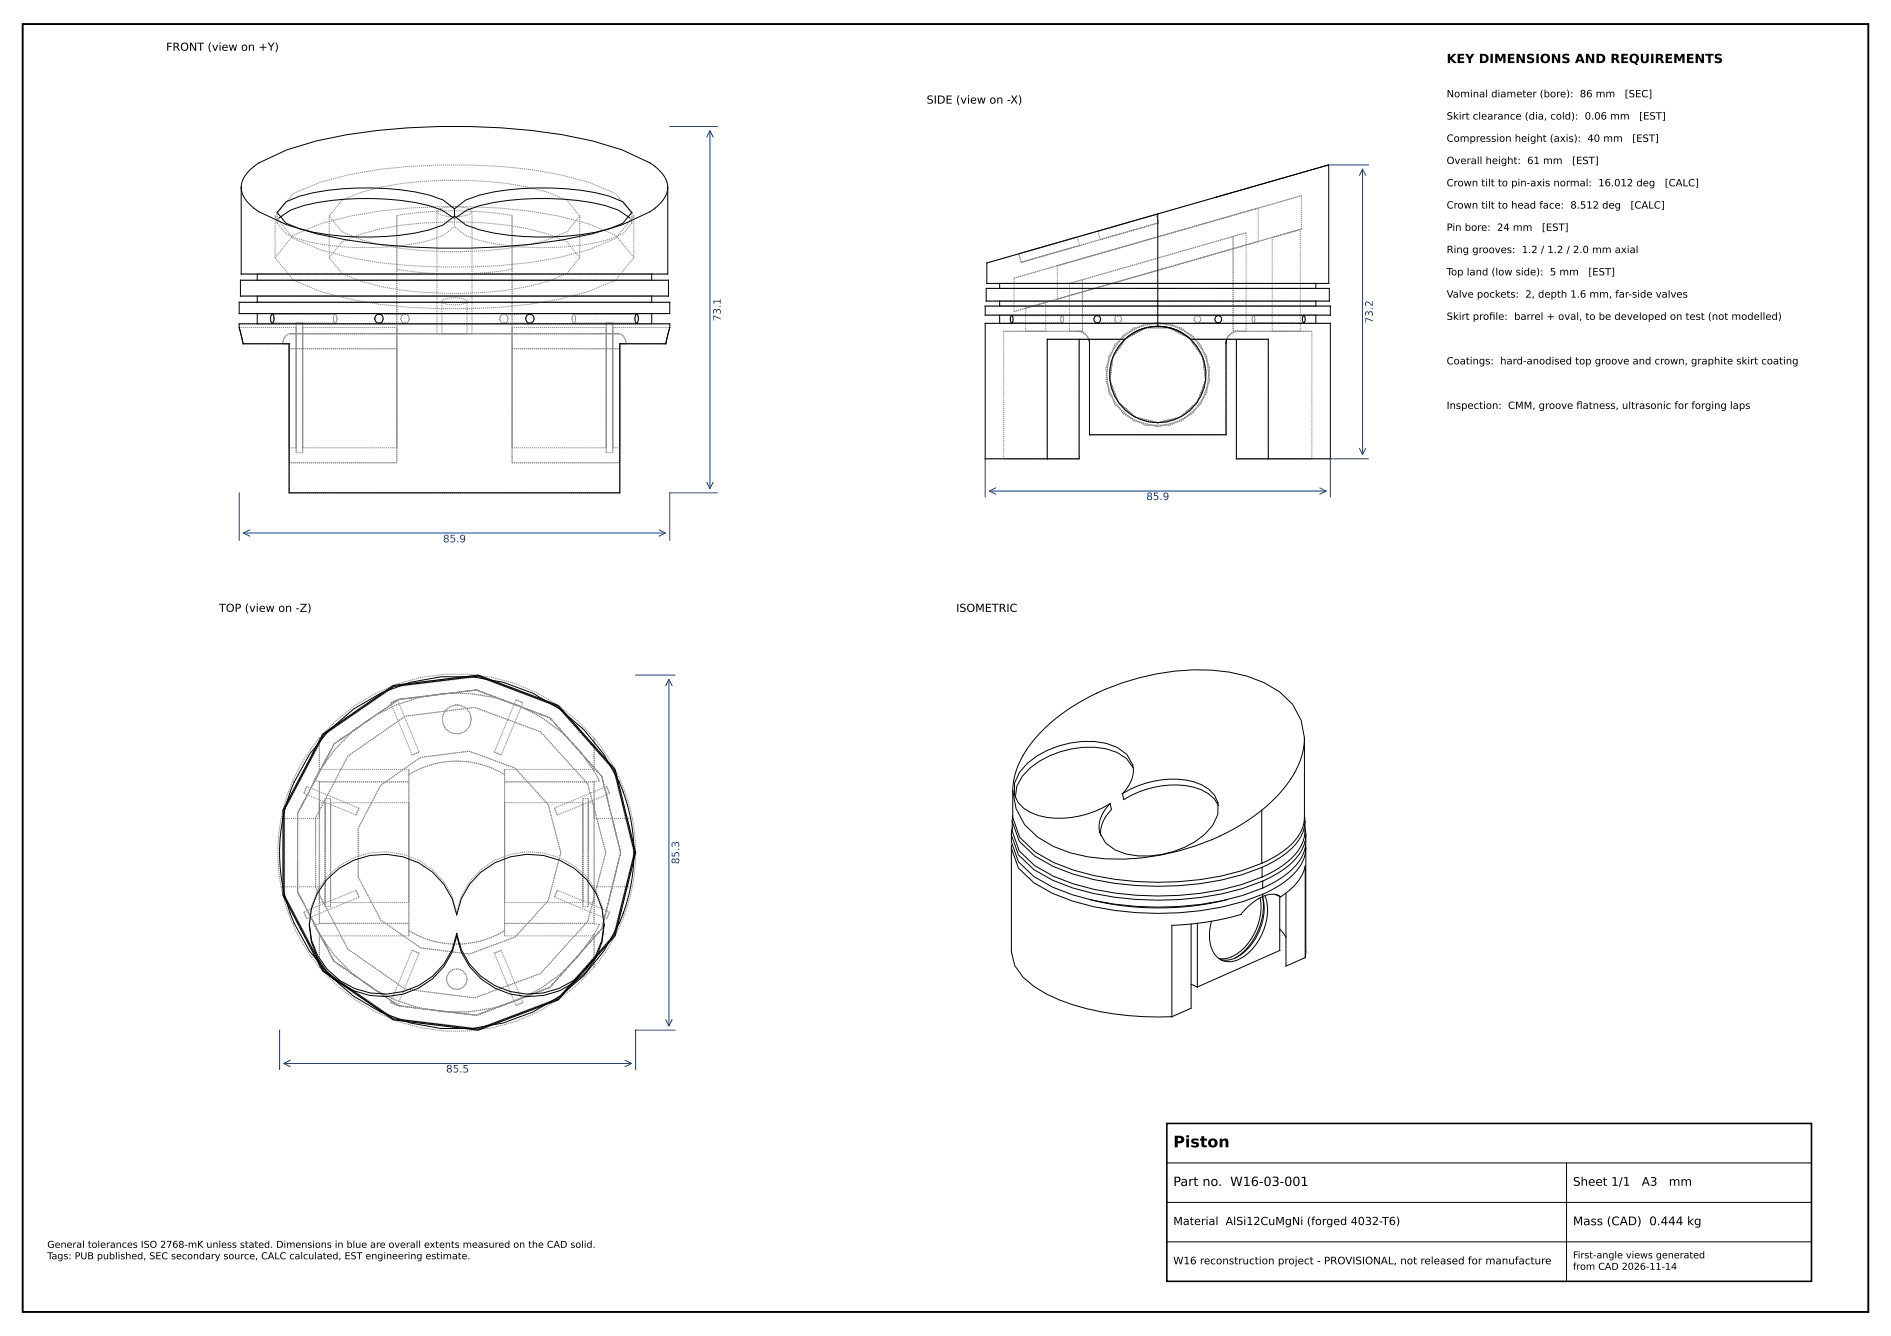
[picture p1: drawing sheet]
<svg xmlns="http://www.w3.org/2000/svg" width="420mm" height="297mm" viewBox="0 0 420 297" stroke-linecap="round" stroke-linejoin="round" font-family="sans-serif">
<g fill="none" stroke="#888" stroke-width=".22" stroke-dasharray=".3 .2" stroke-linecap="butt">
<path d="M61.1 57.3l4.1 5 6.1 2.5a95 95 0 0 0 26.3 3.8 117.6 117.6 0 0 0 26.6-2.1l6.4-1.7 6.2-2.5 4-5M61.1 48l4.1 5 6.1 2.6a95 95 0 0 0 26.3 3.7 117.6 117.6 0 0 0 26.6-2.1l6.4-1.6 6.2-2.6 4-5M61.1 57.3v-9.3M61.6 49.6l1.9 2.4a37.9 37.9 0 0 0 15.8 3 60.1 60.1 0 0 0 16.1-1.6l3-1 2.6-2M61.6 49.6v-2.4M62 48.4l-.4 1.2M73.1 57.3l2.9 3.5a49.4 49.4 0 0 0 18 4.2 79.8 79.8 0 0 0 27.7-2.5l4.3-1.7 2.8-3.5M73.1 48l2.9 3.5a49.4 49.4 0 0 0 18 4.2 79.8 79.8 0 0 0 27.7-2.4l4.3-1.8 2.8-3.5M73.1 57.3v-9.3M88.2 47.9v26.3M88.2 59.9v-12M88.2 59.9a79.9 79.9 0 0 0 25.6 0"/>
<path d="M97.1 47a3.5 3.5 0 0 0 2.9 1.1h2.6a3 3 0 0 0 2.3-1.1M100.6 45.9l-1.5 .2a2.66 2.66 0 0 0-2 .9M101 48.8l.2-.4M101 48.8v-.8M101 50.4v-2.4M101 48.8l-.3-.4M101.3 45.9h-.7M104.9 47a2.89 2.89 0 0 0-2.4-1l-1.2-.1M113.8 59.9v-12M113.8 47.9v26.3M113.8 47.9a79.9 79.9 0 0 0-25.6 0M128.8 57.3l-2.8-3.5a49.4 49.4 0 0 0-18.1-4.2 79.8 79.8 0 0 0-27.6 2.4l-4.3 1.8-2.9 3.5"/>
<path d="M128.8 48l-2.8-3.5a49.4 49.4 0 0 0-18.1-4.2 79.8 79.8 0 0 0-27.6 2.4l-4.3 1.8-2.9 3.5M128.8 57.3v-9.3M139.9 48.4l.5 1.2M140.4 49.6l-2 2.4a37.9 37.9 0 0 1-15.8 3 60.1 60.1 0 0 1-16.1-1.6l-3-1-2.5-2M140.4 49.6v-2.4M140.8 57.3l-4-5-6.2-2.6a95 95 0 0 0-26.3-3.8 117.6 117.6 0 0 0-26.5 2.1l-6.5 1.7-6.1 2.6-4.1 5M140.8 48l-4-5-6.2-2.6a95 95 0 0 0-26.3-3.7 117.6 117.6 0 0 0-26.5 2.1l-6.5 1.6-6.1 2.6-4.1 5M140.8 57.3v-9.3M226.3 56.4l13-3.7M226.9 58.3l13-3.7M226.9 58.3l-.6-1.9M234.9 59.1l22.3-6.4"/>
<path d="M239.9 54.6l-.6-1.9M242 51.9l-22.8 6.5M243.9 51.4l13-3.8M244.2 51.3l-2.2 .6M244.4 53.3l13-3.8M244.4 53.3l-.5-1.9M256.9 47.6l-30.6 8.8M257.2 52.7l22.3-6.4M257.2 52.7l32-9.2M257.4 49.5l-30.5 8.8M257.4 49.5l-.5-1.9M270.2 43.8l-26 7.5"/>
<path d="M274 52.6v21M274 52.6l2.8-.9M276.8 51.7l-2.8 .9M279.5 53.7l-44.6 12.8M279.5 46.3l-44.6 12.8M279.5 53.7v-7.4M282.6 52.8l3.2-.9M285.8 51.9l3.1-.9M288.9 51l-6.3 1.8M289.2 50.9l-63.9 18.3M289.2 43.5l-63.9 18.3M289.2 50.9v-7.4"/>
<path d="M53.1 72.8h12.7M53.2 73l-.1-.2M53.6 60.9h94.7M54 76.4h10.2M57.1 60.9h87.7M57.1 62.3h87.7M57.1 65.8h87.7M57.1 67.2h87.7M57.1 69.7h87.7M57.1 72h87.7M60.1 70.8l.1-.7 .3-.3M60.5 69.8a1.47 1.47 0 0 1 0 2"/>
<path d="M60.5 71.8l-.3-.3-.1-.7M62.8 76.4h1.4M62.8 76.4l.1-.7a1.9 1.9 0 0 1 1.6-1.5M64.2 76.4h-10.2M64.2 76.4h-1.4M64.2 77.5h24M64.2 76.4v1.1M64.2 77.5v-1.1M64.2 76.4v23.1M64.5 74.2a2.26 2.26 0 0 0-1.7 2.2M64.5 74.2h23.7M64.5 74.2h72.9"/>
<path d="M65.8 71.7v28.9M65.8 72.8v26.7M67.2 72.8v26.7M67.2 71.7v28.9M67.2 71.7h-1.4M67.2 72.8h21M74.1 70.8l.1-.7 .3-.3M74.5 69.8a1.5 1.5 0 0 0 0 2M74.5 71.8l.2-.3 .1-.7M74.5 69.8a1.5 1.5 0 0 1 0 2M74.5 71.8l-.3-.3-.1-.7M74.5 69.8h-14"/>
<path d="M74.5 71.8h-14M74.8 70.8l-.1-.7-.2-.3M84.2 71.8a1.01 1.01 0 0 1-.9-1 1.01 1.01 0 0 1 .9-1M84.2 69.8l.6 .3 .3 .7M85.1 70.8l-.3 .8-.6 .2M88.2 74.2v3.3M88.2 77.5v-3.3M88.2 74.2v-14.3M88.2 74.2h25.6M88.2 72.8v26.7M89.1 70.8l.3 .8 .6 .2M90 71.8a1 1 0 0 0 .9-1 1 1 0 0 0-.9-1"/>
<path d="M90 69.8l-.6 .3-.3 .7M90 71.8a1 1 0 0 1-.9-1 1 1 0 0 1 .9-1M90 69.8l.6 .3 .3 .7M90 69.8h-5.8M90 71.8h-5.8M90.9 70.8l-.3 .8-.6 .2M97.1 74.2h7.8M97.1 74.2v-27.2M98.2 74.2h5.6M98.2 67a2.49 2.49 0 0 0 2.1 .7h1.8a2.15 2.15 0 0 0 1.7-.7M98.2 74.2v-7.2M103.8 74.2h-5.6"/>
<path d="M103.8 67a2.49 2.49 0 0 0-2.1-.8l-1.9 .1a2.15 2.15 0 0 0-1.6 .7M103.8 74.2v-7.2M104.9 74.2v-27.2M104.9 74.2h-7.8M111 70.8l.3 .8 .6 .2M111.9 71.8a1 1 0 0 0 1-1 1 1 0 0 0-1-1M111.9 69.8l-.6 .3-.3 .7M111.9 71.8a1 1 0 0 1-.9-1 1 1 0 0 1 .9-1M111.9 69.8l.7 .3 .3 .7M111.9 71.8h5.8M111.9 69.8h5.8M112.9 70.8l-.3 .8-.7 .2"/>
<path d="M113.8 77.5h23.9M113.8 74.2h23.6M113.8 77.5v-3.3M113.8 74.2v3.3M113.8 74.2v-14.3M113.8 72.8v26.7M113.8 74.2h-25.6M113.8 72.8h20.9M117.7 71.8a1 1 0 0 1-.9-1 1 1 0 0 1 .9-1M117.7 69.8l.7 .3 .3 .7M118.7 70.8l-.3 .8-.7 .2M127.1 70.8l.1-.7 .3-.3"/>
<path d="M127.5 69.8a1.5 1.5 0 0 0 0 2M127.5 71.8l.3-.3 .1-.7M127.5 69.8a1.5 1.5 0 0 1 0 2M127.5 71.8l-.3-.3-.1-.7M127.5 71.8h14M127.5 69.8h14M127.9 70.8l-.1-.7-.3-.3M134.7 72.8v26.7M134.7 71.7v28.9M134.7 71.7h1.4M136.1 71.7v28.9M136.1 72.8v26.7"/>
<path d="M136.1 72.8h12.7M137.4 74.2a2.26 2.26 0 0 1 1.8 2.2M137.4 74.2h-72.9M137.7 76.4h10.2M137.7 76.4h1.5M137.7 77.5v-1.1M137.7 76.4v1.1M137.7 76.4v23.1M139.2 76.4h-1.5M139.2 76.4l-.2-.7a1.9 1.9 0 0 0-1.6-1.5M141.1 70.8l.1-.7 .3-.3M141.5 69.8a1.53 1.53 0 0 1 0 2"/>
<path d="M141.5 71.8l-.3-.3-.1-.7M144.8 60.9h-87.7M144.8 62.3h-87.7M144.8 65.8h-87.7M144.8 67.2h-87.7M144.8 69.7h-87.7M144.8 72h-87.7M147.9 76.4h-10.2M148.5 62.3h-95.1M148.5 65.8h-95.1M148.8 67.2h-95.7M148.8 69.7h-95.7"/>
<path d="M148.8 72h-95.7M219.2 63h76M222.1 63h35.1M222.1 64.1h35.1M222.1 66.9h35.1M222.1 68h35.1M222.1 70h35.1M222.1 71.9h35.1M223 73.6h16.4M224.8 71.8l-.3-.8v-.5l.3-.4M224.8 70.1l.2 .3 .1 .6M225.1 71l-.1 .5-.2 .3"/>
<path d="M225.3 69.2l31.9-9.1M225.3 61.8l31.9-9.1M225.3 69.2v-7.4M227.9 73.6h2.2M227.9 68.5l2.2-.6M227.9 73.6v-5.1M230.1 73.6h2.2M230.1 67.9l2.2-.7M232.3 73.6h-4.4M232.3 67.2l-4.4 1.3M232.3 73.6v-6.4M232.7 75.4h7"/>
<path d="M234.9 66.5l22.3-6.4M234.9 66.5v-7.4M235.7 71v.5l.3 .3M236 71.8l.3-.8-.1-.5-.2-.4M236 70.1l-.3 .3v.6M236 71.8l-.3-.8v-.5l.3-.4M236 70.1l.2 .3 .1 .6M236 70.1h-11.2M236 71.8h-11.2M236.3 71l-.1 .5-.2 .3M237.6 63l2.9-.8M237.6 73.6h2.9"/>
<path d="M237.6 73.6v-10.6M239.4 73.6h-16.4M239.4 73.6h1.1M239.7 75.4h2.2M240.5 73.6v-11.4M240.5 62.2l33.5-9.6M240.5 62.2l-2.9 .8M240.5 73.6h-2.9M241.9 75.4a2.68 2.68 0 0 0-2.5-1.8M241.9 75.4h-2.2M241.9 75.4h8M242 76.3l-.1-.9"/>
<path d="M242 76.3a2.68 2.68 0 0 0-2.6-2.7M243 71l.3-.6 .5-.3M243.8 70.1a.81 .81 0 0 1 .7 .9 .81 .81 0 0 1-.7 .8M243.8 71.8l-.5-.3-.3-.5M247.7 71l.2-.6 .5-.3M248.4 70.1a.81 .81 0 0 0-.7 .9 .81 .81 0 0 0 .7 .8M248.4 71.8l.5-.3 .3-.5M248.4 70.1a.81 .81 0 0 1 .8 .9 .81 .81 0 0 1-.8 .8M248.4 71.8l-.5-.3-.2-.5M248.4 70.1h-4.6M248.4 71.8h-4.6M249.2 71l-.3-.6-.5-.3"/>
<path d="M249.9 75.4h-17.2M249.9 75.4h-8M249.9 75.4a10.7 10.7 0 0 0-2.6 11.8 10.7 10.7 0 0 0 9.9 6.7M252.6 73.6l-1.5 .9-1.2 .9M257.2 72.5l-1.6 .2-1.9 .4M257.2 63h35.1M257.2 64.1h35.1M257.2 66.9h35.1M257.2 68h35.1M257.2 70h35.1M257.2 71.9h35.1M257.2 60.1l32-9.2"/>
<path d="M257.2 60.1l22.3-6.4M257.2 71.6l5.4 1.4 4.2 3.6 1.9 5.2-.6 5.5-3.2 4.6-4.9 2.6h-5.6l-4.9-2.6-3.1-4.6-.7-5.5 2-5.2 4.1-3.6 5.4-1.4M257.3 72.5h-.1M258.3 72.6l-.6-.1M258.8 72.6h-.4M259.9 72.9l-.8-.2M260.6 73.1l-.3-.1M264.5 75.4h8M265.3 71l.2-.6 .5-.3M266 70.1a.81 .81 0 0 0-.7 .9 .81 .81 0 0 0 .7 .8M266 71.8l.5-.3 .3-.5M266 70.1a.81 .81 0 0 1 .8 .9 .81 .81 0 0 1-.8 .8"/>
<path d="M266 71.8l-.5-.3-.2-.5M266 71.8h4.7M266 70.1h4.7M266.8 71l-.3-.6-.5-.3M269.9 71l.3-.6 .5-.3M270.7 70.1a.81 .81 0 0 1 .7 .9 .81 .81 0 0 1-.7 .8M270.7 71.8l-.5-.3-.3-.5M272.5 75.4h2.2M272.5 75.4l-.1 .9M272.5 75.4h-8M274 73.6h1.1M274 73.6h2.8"/>
<path d="M274.7 75.4h7.1M274.7 75.4h-2.2M275.1 73.6a2.68 2.68 0 0 0-2.6 1.8M275.1 73.6h16.4M275.1 73.6a2.68 2.68 0 0 0-2.7 2.7M276.8 73.6h-2.8M276.8 73.6v-21.9M278.2 71v.5l.3 .3M278.5 71.8l-.3-.8v-.5l.3-.4M278.5 70.1l.2 .3 .1 .6M278.5 71.8l.3-.8-.1-.5-.2-.4M278.5 70.1l-.3 .3v.6"/>
<path d="M278.5 71.8h11.2M278.5 70.1h11.2M278.8 71l-.1 .5-.2 .3M281.8 75.4h-17.3M282.6 73.6h3.2M282.6 73.6v-20.8M285.8 73.6h3.1M288.9 73.6h-6.3M288.9 73.6v-22.6M289.7 71.8l-.3-.8v-.5l.3-.4M289.7 70.1l.2 .3 .1 .6M290 71l-.1 .5-.2 .3"/>
<path d="M291.5 73.6h-16.4M292.3 63h-70.2M292.3 64.1h-70.2M292.3 66.9h-70.2M292.3 68h-70.2M292.3 70h-70.2M292.3 71.9h-70.2M295.3 64.1h-76.2M295.3 66.9h-76.2M295.6 68h-76.7M295.6 70h-76.7M295.6 71.9h-76.7"/>
<path d="M64.2 99.5v-23.1M64.2 99.5h1.6M65.8 99.5v-26.7M67.2 99.5h21M67.2 99.5v-26.7M88.2 99.5v-26.7M113.8 99.5v-26.7M113.8 99.5h20.9M134.7 99.5v-26.7M136.1 99.5v-26.7M136.1 99.5h1.6M137.7 99.5v-23.1"/>
<path d="M242 96.6v-20.3M242 96.6h30.4M257.2 93.9a10.7 10.7 0 0 0 10-6.7 10.7 10.7 0 0 0-2.7-11.8M257.2 93.9l5-1.2 3.8-3.4 1.8-4.8-.6-5.1-2.9-4.2-4.5-2.4h-5.1l-4.6 2.4-2.9 4.2-.6 5.1 1.8 4.8 3.8 3.4 5 1.2M257.2 94.8l5.4-1.3 4.2-3.7 1.9-5.2-.6-5.5-3.2-4.5-4.9-2.6h-5.6l-4.9 2.6-3.1 4.5-.7 5.5 2 5.2 4.1 3.7 5.4 1.3M272.4 96.6h-30.4M272.4 96.6v-20.3M64.2 109.5v-33.1M64.2 102.9v-25.4M64.2 109.5h73.5M64.2 102.9h24M65.8 100.6v-28.9"/>
<path d="M67.2 100.6v-28.9M67.2 100.6h-1.4M88.2 102.9v-25.4M113.8 102.9v-25.4M113.8 102.9h23.9M134.7 100.6v-28.9M134.7 100.6h1.4M136.1 100.6v-28.9M137.7 109.5h-73.5M137.7 109.5v-33.1M137.7 102.9v-25.4M223 102h16.7"/>
<path d="M223 102v-28.4M232.7 102h-13.8M232.7 102v-26.6M232.7 102h7M239.7 102h-16.7M239.7 102v-26.6M274.7 102v-26.6M274.7 102h16.8M274.7 102h7.1M281.8 102v-26.6M291.5 102h-16.8M291.5 102v-28.4"/>
<path d="M295.6 102h-13.8M86.8 156.2l1.5-.7M88.3 155.5l-1.5 .7M101.2 156.7a3.2 3.2 0 0 0-2.9 3.4 3.2 3.2 0 0 0 3.3 3 3.2 3.2 0 0 0 3.1-3.2M101.8 156.7h-.6M104.7 159.9a3.3 3.3 0 0 0-2.9-3.2M104.7 159.9a3.2 3.2 0 0 0-4.4-3 3.2 3.2 0 0 0-1.3 5.1 3.2 3.2 0 0 0 5.3-.6l.4-1.5M114.6 155.5l1.6 .7M116.2 156.2l-1.6-.7M67.5 176.3l.7-1.5M68.2 174.8l-.7 1.5M69.7 173.6h1.2"/>
<path d="M70.9 164a39.7 39.7 0 0 0-8.4 17.9M70.9 171.4l-1.2 2.2M70.9 173.8h19.9M70.9 173.6v.2M70.9 173.8v31.4M70.9 178.4v3.5M70.9 173.6v8.3M70.9 171.4v-7.4M70.9 178.4h1.3M71.2 171l-1.5 2.6M71.2 171h19.6M72.2 177.5v24"/>
<path d="M72.2 178.4v22.2M73.4 178.4v22.2M73.4 177.5v24M73.4 178.4h17.4M73.4 177.5h-1.2M79.8 179.6l-.7 1.5M79.8 179.6l-11.6-4.8M90.8 171v2.8M90.8 172.2v-1.2M90.8 178.4v22.2M91.6 167.8l1.5-.7M91.6 167.8l-4.8-11.6"/>
<path d="M93.1 167.1l-4.8-11.6M93.1 167.1l-1.5 .7M109.8 167.1l1.6 .7M109.8 167.1l4.8-11.6M111.4 167.8l4.8-11.6M111.4 167.8l-1.6-.7M112.1 171v2.8M112.1 172.2v-1.2M112.1 178.4v22.2M112.1 172.2a20.3 20.3 0 0 0-21.3 0M112.1 172.2a20.4 20.4 0 0 0-21.3 0M112.1 173.8h19.9"/>
<path d="M112.1 171h19.7M112.1 178.4h17.4M123.2 179.6l11.6-4.8M123.2 179.6l.6 1.5M129.5 178.4v22.2M129.5 177.5v24M129.5 177.5h1.2M130.7 177.5v24M130.7 178.4v22.2M130.7 178.4h1.3M131.8 171l1.4 2.6M131.8 171a35.5 35.5 0 0 0-60.6 0"/>
<path d="M132 164a39.7 39.7 0 0 0-61.1 0M132 171.4v-7.4M132 173.6h1.2M132 171.4a35.5 35.5 0 0 0-61.1 0M132 173.8v31.4M132 173.6v.2M132 178.4v3.5M133.2 173.6l-1.2-2.2M134.8 174.8l.6 1.5M135.4 176.3l-.6-1.5M62.5 197.1a39.7 39.7 0 0 0 8.4 17.9M62.5 181.9a39.7 39.7 0 0 0 0 15.2"/>
<path d="M62.5 181.9h8.4M62.5 197.1h8.4M70.9 197.1v8.3M70.9 197.1v3.5M70.9 189.5v-11.1M72.2 189.5v-12M72.2 189.5v-11.1M73.4 189.5v-11.1M73.4 189.5v-12M79.1 197.9l.7 1.5M79.1 181.1l-11.6-4.8M79.1 181.1l.7-1.5"/>
<path d="M79.1 197.9l-11.6 4.8M79.8 199.4l-11.6 4.8M79.8 199.4l-.7-1.5M90.8 189.5v-11.1M112.1 189.5v-11.1M123.2 199.4l.6-1.5M123.2 199.4l11.6 4.8M123.8 197.9l11.6 4.8M123.8 197.9l-.6 1.5M123.8 181.1l-.6-1.5M123.8 181.1l11.6-4.8M124.6 189.5l-2.8-10.7-7.3-8.1-10.3-3.7-10.7 1.3-8.9 6.2-5 9.6v10.8l5 9.6 8.9 6.2 10.7 1.3 10.3-3.7 7.3-8.1 2.8-10.7"/>
<path d="M129.5 189.5v-11.1M129.5 189.5v-12M130.7 189.5v-12M130.7 189.5v-11.1M132 181.9h8.5M132 181.9v-8.3M132 197.1v3.5M132 189.5v-11.1M132 197.1h8.5M134.6 189.5l-4-15.3-10.5-11.6-14.7-5.4-15.4 2-12.7 8.8-7.2 13.8v15.4l7.2 13.8 12.7 8.8 15.4 2 14.7-5.4 10.5-11.6 4-15.3M137.9 189.5l-4.2-16.9-11.5-13.1-16.3-6.2-17.3 2.2-14.4 9.9-8.1 15.4v17.4l8.1 15.4 14.4 9.9 17.3 2.1 16.3-6.1 11.5-13.1 4.2-16.9M140.5 181.9a39.7 39.7 0 0 0-8.5-17.9"/>
<path d="M140.5 181.9l.6 4.1 .1 3.5M140.8 189.5l-4.5 18.3-12.5 14.1-17.6 6.7-18.7-2.3-15.5-10.7-8.8-16.7v-18.8l8.8-16.7 15.5-10.7 18.7-2.3 17.6 6.7 12.5 14.1 4.5 18.3M141 189.5l-4.5-18.4-12.6-14.1-17.7-6.7-18.7 2.3-15.6 10.7-8.8 16.7v19l8.8 16.7 15.6 10.7 18.7 2.3 17.7-6.7 12.6-14.1 4.5-18.4M141.2 189.5l-4.5-18.5-12.7-14.2-17.7-6.8-18.9 2.3-15.7 10.8-8.8 16.9v19l8.8 16.9 15.7 10.8 18.9 2.3 17.7-6.8 12.7-14.2 4.5-18.5M141.2 189.5l-.1 3.5-.6 4.1M67.5 202.7l.7 1.5M68.2 204.2l-.7-1.5M68.7 205.1v.3M68.7 205.1v.6M69.7 205.4l1.5 2.6M69.7 205.4h1.2M69.7 205.4l1.2 2.2"/>
<path d="M70.9 215a39.7 39.7 0 0 0 61.1 0M70.9 205.2v.2M70.9 200.6v-11.1M70.9 205.2h19.9M70.9 207.6a35.5 35.5 0 0 0 61.1 0M70.9 215v-7.4M70.9 200.6h1.3M71.2 208h19.6M71.2 208a35.5 35.5 0 0 0 60.6 0M72.2 201.5v-12M72.2 200.6v-11.1M73.4 200.6v-11.1"/>
<path d="M73.4 201.5v-12M73.4 200.6h17.4M73.4 201.5h-1.2M90.8 205.2v2.8M90.8 206.8v-34.6M90.8 206.8a20.4 20.4 0 0 0 21.3 0M90.8 206.8a20.3 20.3 0 0 0 21.3 0M90.8 208v-1.2M90.8 205.2v-31.4M90.8 200.6v-11.1M91.6 211.2l-4.8 11.6M91.6 211.2l1.5 .6"/>
<path d="M93.1 211.8l-1.5-.6M93.1 211.8l-4.8 11.7M101.5 202.8a16.6 16.6 0 0 1 26.1-10.4 15.6 15.6 0 0 1 6.6 12.7M101.5 202.8v.5M101.5 202.8a16.6 16.6 0 0 0-26.1-10.4 15.6 15.6 0 0 0-6.7 12.7M103.8 217.6a2.31 2.31 0 0 0-3.2-2.1 2.31 2.31 0 0 0-.9 3.6 2.31 2.31 0 0 0 3.8-.4l.3-1.1M103.8 217.6a2.28 2.28 0 0 0-3.1-2.2 2.28 2.28 0 0 0-.9 3.7 2.28 2.28 0 0 0 3.7-.4l.3-1.1M109.8 211.8l4.8 11.7M109.8 211.8l1.6-.6M111.4 211.2l-1.6 .6M111.4 211.2l4.8 11.6M112.1 205.2h19.9"/>
<path d="M112.1 208h19.7M112.1 205.2v2.8M112.1 205.2v-31.4M112.1 208v-1.2M112.1 206.8v-34.6M112.1 200.6v-11.1M112.1 200.6h17.4M129.5 200.6v-11.1M129.5 201.5v-12M129.5 201.5h1.2M130.7 201.5v-12M130.7 200.6v-11.1"/>
<path d="M130.7 200.6h1.3M132 215a39.7 39.7 0 0 0 8.5-17.9M132 207.6l1.2-2.2M132 205.2v.2M132 205.4h1.2M132 205.4v-8.3M132 200.6v-11.1M132 215v-7.4M133.2 205.4l-1.4 2.6M134.2 205.1v.3M134.2 205.1v.6M134.8 204.2l.6-1.5"/>
<path d="M135.4 202.7l-.6 1.5M86.8 222.8l1.5 .7M88.3 223.5l-1.5-.7M114.6 223.5l1.6-.7M116.2 222.8l-1.6 .7"/>
</g>
<g fill="none" stroke="#000" stroke-width=".22">
<path d="M53.6 41.6v19.3h94.7v-19.3M53.6 41.6a7.2 7.2 0 0 0 3.3 5l.6 .5 6.2 2.9a100.9 100.9 0 0 0 27 4.9 145.1 145.1 0 0 0 40.9-2.9l6.6-2 6.5-3.2a9 9 0 0 0 3.6-4.3v-.9M53.6 41.6a7.2 7.2 0 0 1 3.3-4.9l.6-.5 6.2-2.9a100.9 100.9 0 0 1 27-4.9 145.1 145.1 0 0 1 40.9 2.9l6.6 2 6.5 3.1a9 9 0 0 1 3.6 4.4v.8M62 48.4l2.6-1.7a43.1 43.1 0 0 1 15.2-2.6 59.9 59.9 0 0 1 15.4 1.6l3 1 2.5 1.7M101 46.4l-2.6-1.9a42.5 42.5 0 0 0-15.8-2.7 57.2 57.2 0 0 0-16.1 1.8l-3 1.2-1.9 2.4 1.9 2.4a37.9 37.9 0 0 0 15.8 3.1 60.1 60.1 0 0 0 16.1-1.6l3-1.1 2.6-2M101 46.4l2.5-1.9a42.5 42.5 0 0 1 15.9-2.7 57.2 57.2 0 0 1 16 1.8l3 1.2 2 2.4-2 2.4a37.9 37.9 0 0 1-15.8 3.1 60.1 60.1 0 0 1-16.1-1.6l-3-1.1-2.5-2M101 46.4v1.6M101.2 48.4l2.6-1.7a43.1 43.1 0 0 1 15.2-2.6 59.9 59.9 0 0 1 15.4 1.6l3 1 2.5 1.7M219.2 58.4l76-21.8v26.4h-76zM257.2 47.5v25M53.1 67.2h95.7v2.5h-95.7zM53.1 72h95.7v.8l-.9 3.6h-10.2v33.1h-73.5v-33.1h-10.2l-.9-3.6z"/>
<path d="M53.2 73l.8 3.4M53.4 62.3h95.1v3.5h-95.1zM57.1 60.9v1.4M57.1 65.8v1.4M57.1 69.7v2.3M60.3 69.9a.59 .59 0 0 1 .6 .8l-.1 .7a.32 .32 0 0 1-.2 .4 .32 .32 0 0 1-.4-.4l-.1-.8zM83.6 70.1a.97 .97 0 0 1 1.5 .2 .97 .97 0 0 1-.6 1.4 .97 .97 0 0 1-1.2-1zM117.1 70.1a.97 .97 0 0 1 1.5 .2 .97 .97 0 0 1-.6 1.4 .97 .97 0 0 1-1.2-1zM141.3 69.9a.5 .5 0 0 1 .5 .7 1.36 1.36 0 0 1-.3 1.2 1.62 1.62 0 0 1-.2-1.9zM144.8 60.9v1.4M144.8 65.8v1.4M144.8 69.7v2.3"/>
<path d="M218.9 68h76.7v2h-76.7zM219.1 64.1h76.2v2.8h-76.2zM222.1 63v1.1M222.1 66.9v1.1M222.1 70v1.9M224.6 70.2a.72 .72 0 0 1 .4 1.1v.3a.3 .3 0 0 1-.4 0 .3 .3 0 0 1-.1-.4zM239.7 75.4v26.6h-7M241.9 75.4l.1 .9v20.3h30.4v-20.3l.1-.9M243.3 70.4a.75 .75 0 0 1 1.1 .2 .75 .75 0 0 1-.5 1 .75 .75 0 0 1-.9-.7zM249.9 75.4h-17.2v26.6M249.9 75.4a10.7 10.7 0 0 1 14.6 0M249.9 75.4a10.7 10.7 0 0 0-.3 15.3 10.7 10.7 0 0 0 15.3 0 10.7 10.7 0 0 0-.4-15.3"/>
<path d="M253.7 73.1l-1.1 .5M257.2 72.5h.1M257.2 72.5a10.7 10.7 0 0 0-7.3 2.9M257.2 72.5a10.7 10.7 0 0 1 7.3 2.9M257.3 72.5h.4M258.3 72.6h.1M258.8 72.6l.3 .1M259.9 72.9l.4 .1M260.6 73.1l1.9 .8 2 1.5M264.5 75.4h17.3v26.6M270.2 70.4a.75 .75 0 0 1 1.2 .2 .75 .75 0 0 1-.8 1 .75 .75 0 0 1-.6-1.1zM274.7 75.4v26.6h7.1"/>
<path d="M289.5 70.2a.73 .73 0 0 1 .4 1.1v.3a.3 .3 0 0 1-.4 0 .3 .3 0 0 1-.1-.4zM292.3 63v1.1M292.3 66.9v1.1M292.3 70v1.9M232.7 102h-13.8v-30.1h76.7v30.1h-13.8M73.2 162.2a39.3 39.3 0 0 1 65.3 13.8 39.4 39.4 0 0 1-.9 29.2 39.4 39.4 0 0 1-37.2 23.5 39.4 39.4 0 0 1-35.9-25.6 39.5 39.5 0 0 1 .9-29.3l3.4-6.2zM225 175.8v5.9l1.5 4.4 3.5 3.3a42.4 42.4 0 0 0 17.7 6 68.2 68.2 0 0 0 28.2-1.9l4.4-1.6M225 175.8l.7 3.9 1.9 3.6a22.7 22.7 0 0 0 14.1 7.1 52.9 52.9 0 0 0 29.1-4.5l4.7-2.5 4.8-3.3M246.6 178.6l.3 1.3a7.5 7.5 0 0 0-2.4 5.8M249.4 176.4a7.1 7.1 0 0 0 2.2-6.4l-1.2-2.3a12.8 12.8 0 0 0-9.9-2.9 21 21 0 0 0-12.2 4.8l-1.8 2a5.7 5.7 0 0 0 2.5 9 19.3 19.3 0 0 0 16-1.1l1.6-.9M249.4 176.4a20.9 20.9 0 0 1 15.9-2.6 7.2 7.2 0 0 1 5.3 4.6v2.6a12.8 12.8 0 0 1-7.4 7.3 21 21 0 0 1-13 1.5l-2.5-.9a5.5 5.5 0 0 1-3.2-7.1l.8-1.5 1.3-1.7M249.4 176.4l.3 1.3a20.1 20.1 0 0 1 17.2-2.2l1.5 .9 1.4 1.1 .9 1.6"/>
<path d="M251.8 170.7l-1.5-2.1a13.4 13.4 0 0 0-9.7-2.5 19.4 19.4 0 0 0-13.5 6.4l-1.2 2.2-.3 2.6M289.8 164v17.7a9.8 9.8 0 0 1-4.6 7.4l-1.9 1.2-3 1.6M289.8 164l-.7-3.9-1.9-3.6a22.7 22.7 0 0 0-14.1-7.1 52.9 52.9 0 0 0-29.1 4.5 37.1 37.1 0 0 0-16.3 13.4 17.1 17.1 0 0 0-2.7 8.5M289.8 164a19.6 19.6 0 0 1-5.3 12l-2 2.1-2.2 2M72.6 195.5a16.8 16.8 0 0 1 27.8 4.3l1.1 3.5a16.6 16.6 0 0 1 26.1-10.3 15.5 15.5 0 0 1-3.3 27.2 16.5 16.5 0 0 1-22.8-12.1 16.6 16.6 0 0 1-26.1 10.3 15.4 15.4 0 0 1-2.8-22.9zM224.7 185.6l1.6 4.4 3.4 3.3a42.8 42.8 0 0 0 17.9 6.1 68.9 68.9 0 0 0 28.4-1.9l4.5-1.7M224.7 185.6v1.5l1.6 4.4 3.4 3.3a42.8 42.8 0 0 0 17.9 6.2 68.9 68.9 0 0 0 28.4-2l4.5-1.6M224.7 188.5l1.6 4.4 3.4 3.3a42.8 42.8 0 0 0 17.9 6.1 68.9 68.9 0 0 0 28.4-1.9l4.5-1.6M224.7 188.5v23l.7 3.1 1.9 2.6a29.1 29.1 0 0 0 14.1 7 68.7 68.7 0 0 0 18.9 1.8M224.7 187.8v.7M224.9 182.6l1.5 4.4 3.5 3.2a42.6 42.6 0 0 0 17.8 6.1 68.5 68.5 0 0 0 28.2-1.9l4.5-1.6M224.9 182.6v2.1l1.5 4.4 3.5 3.3a42.6 42.6 0 0 0 17.8 6.1 68.5 68.5 0 0 0 28.2-1.9l4.5-1.7"/>
<path d="M224.9 184l-.2 1.6M225 181.4l-.1 1.2M242.2 199.9a63.8 63.8 0 0 0 30.4 0M280 199.5a12.6 12.6 0 0 1-6.5 13.2l-1.3 .4-1.4-.1M280.3 180.1v11.8M280.4 192.8v2.1M280.5 199.3a12.5 12.5 0 0 1-6.3 13.7l-1.6 .4-1.5-.2M280.5 199.4a14 14 0 0 1-6 13.5M280.5 199.3l-2.4 1.5-2.4 2.4a62.9 62.9 0 0 1-15.4 2.5v20.3M280.5 199.3a3.4 3.4 0 0 1 3.9 0h.1M280.5 195.8v1.6M280.5 198.8v.5"/>
<path d="M281 199.1a12 12 0 0 1-2 10.9 7.7 7.7 0 0 1-5.5 3.7 4.1 4.1 0 0 1-4.6-3.8l-.2-2.2 .4-2.9M283.3 198.8l1.2 .5M284.3 199.2v12l-18.3 8.2M284.5 199.3a11.9 11.9 0 0 0 5.5-6.8v20.3M285.7 198.5v16.2l4.3-1.9M289.8 181.4l.1 1.2M289.9 182.6a9.8 9.8 0 0 1-4.6 7.4l-1.9 1.2-3 1.6M289.9 182.6a9.6 9.6 0 0 1-4.6 9.5l-1.9 1.3-3 1.5M289.9 184l.2 1.6M290.1 187.8v.7M290.1 185.6a9.9 9.9 0 0 1-4.6 7.4l-1.9 1.3-3.1 1.5M290.1 185.6a9.1 9.1 0 0 1-3.7 8.2l-2.8 2-3.1 1.6"/>
<path d="M290.1 188.5a9.9 9.9 0 0 1-4.6 7.4l-1.9 1.3-3.1 1.6M290.1 188.5v23l-.1 1.3M68.7 205.4a16.4 16.4 0 0 0 24.4 13.6 15.9 15.9 0 0 0 8.4-11.5M101.5 207.5v.6M134.2 205.4a16.4 16.4 0 0 1-24.3 13.6 15.9 15.9 0 0 1-8.4-11.5M245.9 200.7h.1M264.6 205.4v18.7l-4.3 1.9M264.6 218.7l1.4 .7M266 205.2v14.2M268.9 200.7h-.1M284.3 206.5l1.4 1.8M259.2 258.5h143.3"/>
<path d="M348 258.5v26.3M259.2 276h143.3M259.2 267.2h143.3"/>
<circle cx="101.5" cy="189.5" r="39.5"/>
<circle cx="101.5" cy="189.5" r="39.7"/>
</g>
<g fill="none" stroke="#0b3d91" stroke-width=".22">
<path d="M148.8 28.1h10.6M157 30.5l.7-1.4 .7 1.4M157.7 29.1v79.5M295.6 36.6h8.4M302 39l.7-1.4 .7 1.4M302.7 37.6v63.4M302 99.6l.7 1.4 .7-1.4M53.1 109.5v10.6M54.1 118.5h93.8M55.5 117.8l-1.4 .7 1.4 .7M146.4 117.8l1.5 .7-1.5 .7M157 107.2l.7 1.4 .7-1.4"/>
<path d="M159.4 109.5h-10.6v10.6M218.9 102v8.4M219.8 109.1h74.8M221.2 108.4l-1.4 .7 1.4 .7M293.2 108.4l1.4 .7-1.4 .7M304 102h-8.4v8.4M141.2 150h8.8M147.9 152.4l.7-1.4 .7 1.4M148.6 151v77M62.1 229v8.7M63.1 236.4h77.2M64.5 235.6l-1.4 .8 1.4 .7"/>
<path d="M138.9 235.6l1.4 .8-1.4 .7M147.9 226.6l.7 1.4 .7-1.4M150 229h-8.8v8.7"/>
</g>
<path d="M259.2 249.7h143.3v35.1h-143.3z" fill="none" stroke="#000" stroke-width=".35"/>
<path d="M5 5.3h410.1v286.3h-410.1z" fill="none" stroke="#000" stroke-width=".42"/>
<text font-size="3.5" x="260.7" y="255">Piston</text>
<g font-size="2.8">
<text x="321.4" y="14">KEY DIMENSIONS AND REQUIREMENTS</text>
<text x="260.7" y="263.6">Part no. W16-03-001</text>
</g>
<g font-size="2.6">
<text x="349.5" y="263.5">Sheet 1/1</text>
<text x="364.7" y="263.5">A3</text>
<text x="370.8" y="263.5">mm</text>
<text x="349.5" y="272.3">Mass (CAD) 0.444 kg</text>
</g>
<g font-size="2.5">
<text x="36.9" y="11.3">FRONT (view on +Y)</text>
<text x="205.9" y="23">SIDE (view on -X)</text>
<text x="48.7" y="136">TOP (view on -Z)</text>
<text x="212.4" y="136">ISOMETRIC</text>
<text x="260.7" y="272.3">Material AlSi12CuMgNi (forged 4032-T6)</text>
</g>
<g font-size="2.3" fill="#0b3d91">
<text x="160.1" y="71.4" transform="rotate(-90 160.1 71.4)">73.1</text>
<text x="305" y="71.9" transform="rotate(-90 305 71.9)">73.2</text>
<text x="254.7" y="111.1">85.9</text>
<text x="98.4" y="120.5">85.9</text>
<text x="150.9" y="192.1" transform="rotate(-90 150.9 192.1)">85.3</text>
<text x="99.1" y="238.4">85.5</text>
</g>
<text font-size="2.3" x="260.7" y="281">W16 reconstruction project - PROVISIONAL, not released for manufacture</text>
<g font-size="2.2">
<text x="321.4" y="21.6">Nominal diameter (bore): 86 mm</text>
<text x="361" y="21.6">[SEC]</text>
<text x="321.4" y="26.6">Skirt clearance (dia, cold): 0.06 mm</text>
<text x="364.2" y="26.6">[EST]</text>
<text x="321.4" y="31.5">Compression height (axis): 40 mm</text>
<text x="362.6" y="31.5">[EST]</text>
<text x="321.4" y="36.5">Overall height: 61 mm</text>
<text x="321.4" y="41.4">Crown tilt to pin-axis normal: 16.012 deg</text>
<text x="349.3" y="36.5">[EST]</text>
<text x="369.9" y="41.4">[CALC]</text>
<text x="321.4" y="46.4">Crown tilt to head face: 8.512 deg</text>
<text x="362.2" y="46.4">[CALC]</text>
<text x="321.4" y="51.3">Pin bore: 24 mm</text>
<text x="342.6" y="51.3">[EST]</text>
<text x="321.4" y="56.3">Ring grooves: 1.2 / 1.2 / 2.0 mm axial</text>
<text x="321.4" y="61.2">Top land (low side): 5 mm</text>
<text x="352.9" y="61.2">[EST]</text>
<text x="321.4" y="66.1">Valve pockets: 2, depth 1.6 mm, far-side valves</text>
<text x="321.4" y="71.1">Skirt profle: barrel + oval, to be developed on test (not modelled)</text>
<text x="330.8" y="71.1">i</text>
<text x="321.4" y="81">Coatings: hard-anodised top groove and crown, graphite skirt coating</text>
<text x="321.4" y="90.9">Inspection: CMM, groove fatness, ultrasonic for forging laps</text>
<text x="350.2" y="90.9">l</text>
</g>
<g font-size="2.1">
<text x="10.5" y="277.3">General tolerances ISO 2768-mK unless stated. Dimensions in blue are overall extents measured on the CAD solid.</text>
<text x="10.5" y="279.9">Tags: PUB published, SEC secondary source, CALC calculated, EST engineering estimate.</text>
<text x="349.5" y="279.7">First-angle views generated</text>
<text x="349.5" y="282.2">from CAD 2026-11-14</text>
</g>
</svg>
